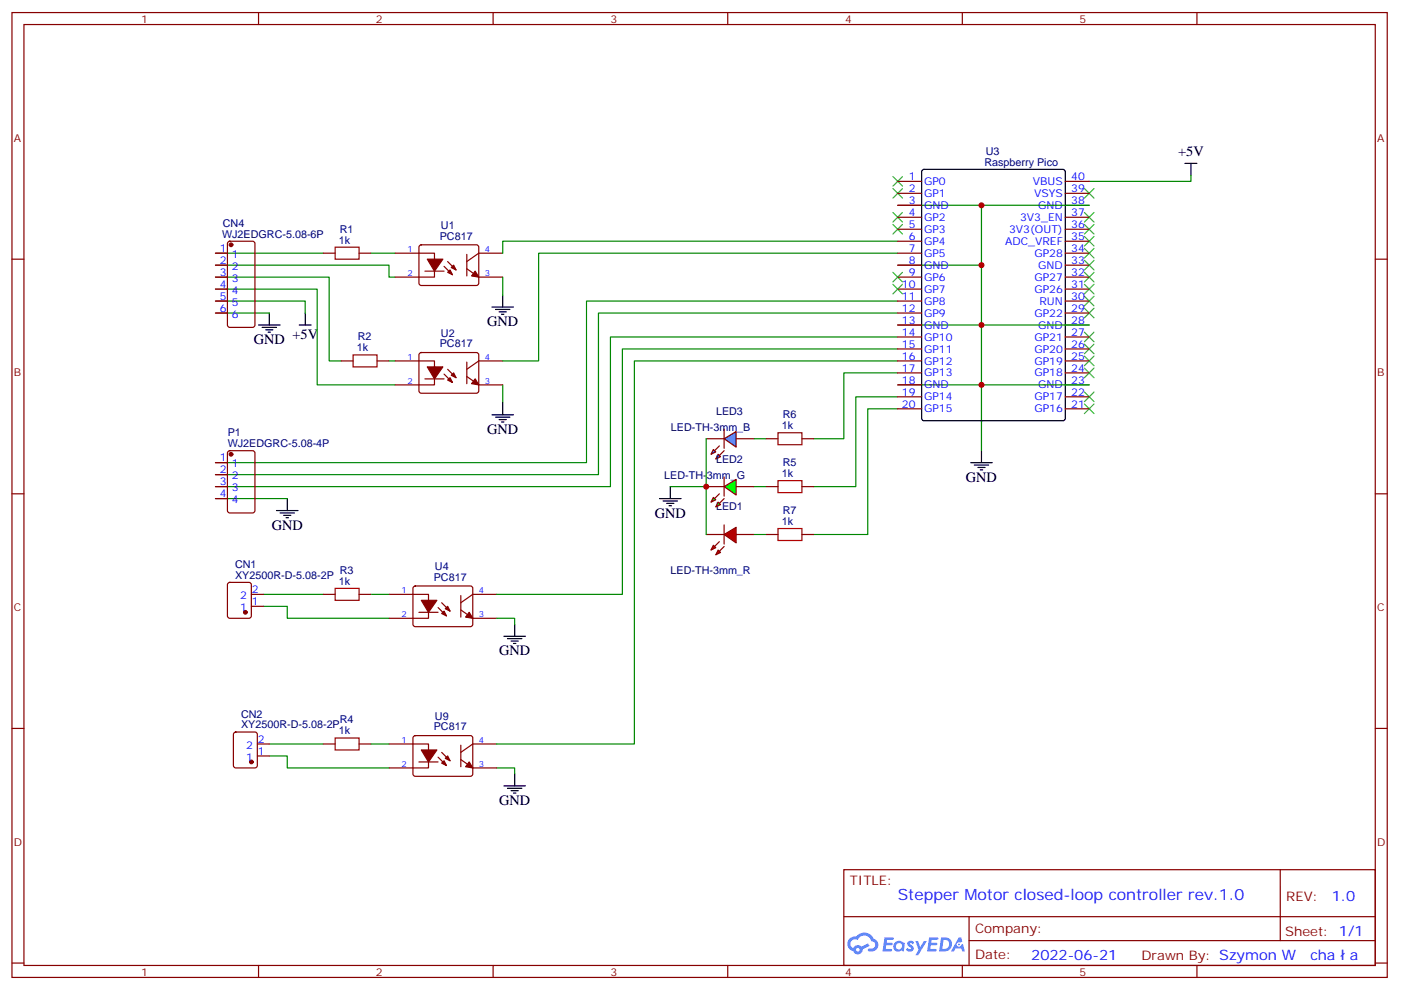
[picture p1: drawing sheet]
<svg xmlns="http://www.w3.org/2000/svg" width="413mm" height="292mm" viewBox="0 0 413 292" stroke-linecap="round" stroke-linejoin="round" font-family="sans-serif">
<g fill="none" stroke="#870000" stroke-width=".35">
<path d="M3.5 3.7h405.4v284.3h-405.4zM7.1 7.2h398.2v277.3h-398.2zM76.2 3.7v3.5M145.3 3.7v3.5M214.5 3.7v3.5M283.6 3.7v3.5M352.8 3.7v3.5M3.5 76.4h3.6M405.3 76.4h3.6M3.5 145.5h3.6M405.3 145.5h3.6M3.5 214.7h3.6"/>
<path d="M405.3 214.7h3.6M248.7 256.3h156.6v28.2h-156.6zM377.3 256.3v20.9M248.7 270.1h156.5M285.6 277.2h119.6M285.6 270.1v14.2M3.5 283.8h3.6M76.2 284.5v3.5M145.3 284.5v3.5M214.5 284.5v3.5M283.6 284.5v3.5M352.8 284.5v3.5"/>
<path d="M405.3 283.8h3.6"/>
</g>
<g fill="#5487ff">
<path d="M267.7 277.5a1.22 1.22 0 0 1 1.7 .2l-.4 .6a.47 .47 0 0 0-.3-.4 .47 .47 0 0 0-.5 .2l.1 .2a1.14 1.14 0 0 1 .8 1.8 1.14 1.14 0 0 1-1.9 0l-.2-.2 .5-.6 .7 .5a.29 .29 0 0 0 .3-.3 .29 .29 0 0 0-.2-.3 1.04 1.04 0 0 1-.6-1.7z"/>
<path d="M260.7 276.2h2.4l.3 .2-.2 .5-1.8 .1-.1 .8h1.5l.3 .4-.3 .4h-1.6l-.2 1.1h1.7l.2 .3-.2 .3-2.6 .1z"/>
<path d="M273.8 276.2h2.4l.3 .2-.1 .5-1.8 .1-.2 .8h1.6l.3 .4-.4 .4-1.6-.1-.1 1.1 1.7 .1 .2 .3-.2 .3-2.6 .1z"/>
<path d="M282.6 276.2h.7l.3 1.3-.6 .3a.69 .69 0 0 0-1 .3 .69 .69 0 0 0 .4 .9 .69 .69 0 0 0 .9-.6l.5-.2 .6 2.2h-.8l-.2-.9h-1.8l-.5 .9h-.8z"/>
<path d="M269.8 277.3h.8l.6 1.8 1.1-1.8h.9l-2.6 4.2h-.8l.9-1.5z"/>
<path d="M277.4 276.2l-.6 4.2h1.3a2.11 2.11 0 0 0 2.5-2.1 2.11 2.11 0 0 0-2.5-2.1zM278.1 277a1.39 1.39 0 0 1 1.7 1.4 1.39 1.39 0 0 1-1.8 1.2h-.3z"/>
<path d="M263.7 277.8a1.54 1.54 0 0 0-.1 2.2 1.54 1.54 0 0 0 2.2 .1l.6 .3 .3-2.3-.2-.3h-.4a1.49 1.49 0 0 0-2.4 0zM264 278.8a.94 .94 0 0 1 1.8 0 .94 .94 0 0 1-1.8 0z"/>
<path d="M250.4 276.6a2.18 2.18 0 0 0 1.1 3.7 1.44 1.44 0 0 0 1.6 .9 1.44 1.44 0 0 0 1.2-1.4l2-1.1-.5-.7-1.9 1a1.47 1.47 0 0 0-2.4 .4 1.39 1.39 0 0 1-.7-1.9 1.39 1.39 0 0 1 2-.5 2.12 2.12 0 0 1 2.2-1.3 2.12 2.12 0 0 1 1.9 1.7 1.14 1.14 0 0 1 1.1 1.4 1.14 1.14 0 0 1-1.7 .7 .43 .43 0 0 0-.5 .4 .43 .43 0 0 0 .4 .5 1.98 1.98 0 0 0 2.5-1.2 1.98 1.98 0 0 0-1.2-2.6 3.1 3.1 0 0 0-5.3-.6l-.9 .1zM252.3 279.9a.55 .55 0 0 1 1.1 0 .55 .55 0 0 1-1.1 0z"/>
<circle cx="282.6" cy="278.3" r=".26"/>
</g>
<g fill="none" stroke="#870000" stroke-width=".35">
<path d="M116.4 74.6h11.7v7.1h-11.7M123.7 72.3l.5-.2 16.5 .1 .4 .6-.1 10.9-.6 .4h-16.5l-.4-.7v-10.6zM125.2 79.9h5.7M130.9 78.5l2.4 2.5M131.9 77.1l2.5 2.5M137.6 79.2l3.5 2.5h7.1M137.6 75v6.3M148.2 74.6h-7.1l-3.5 2.5M116.4 106.4h11.7v7h-11.7M123.7 104.1l.5-.2h16.5l.4 .7-.1 10.9-.6 .4-16.5-.1-.4-.6v-10.6zM125.2 111.7h5.7M130.9 110.2l2.4 2.5"/>
<path d="M131.9 108.8l2.5 2.5M137.6 106.7v6.4M137.6 110.9l3.5 2.5h7.1M148.2 106.4h-7.1l-3.5 2.4M114.7 175.2h11.6v7h-11.6M121.9 172.9l.5-.2h16.5l.4 .7v10.8l-.7 .5-16.5-.1-.4-.6v-10.6zM129.1 179l2.5 2.5M130.2 177.6l2.4 2.5M135.8 179.7l3.5 2.5h7.1M135.8 175.5v6.4M146.4 175.2h-7.1l-3.5 2.4M123.5 180.4h5.6"/>
<path d="M114.7 219.3h11.6v7h-11.6M121.9 217l.5-.2h16.5l.4 .7v10.8l-.7 .5-16.5-.1-.4-.6v-10.6zM135.8 219.6v6.4M146.4 219.3h-7.1l-3.5 2.4M123.5 224.5h5.6M129.1 223.1l2.5 2.5M130.2 221.7l2.4 2.5M135.8 223.8l3.5 2.5h7.1"/>
</g>
<g fill="#870000" stroke="#870000" stroke-width=".35">
<path d="M140.1 79.9l1 1.8-2.1-.4z"/>
<path d="M131.9 80.3l.7-.7 .7 1.4z"/>
<path d="M133 78.8l.7-.7 .7 1.5z"/>
<path d="M125.9 76.4h4.6l-2.4 3.5z"/>
<path d="M140.1 111.7l1 1.7-2.1-.3z"/>
<path d="M131.9 112l.7-.7 .7 1.4z"/>
<path d="M133 110.6l.7-.7 .7 1.4z"/>
<path d="M125.9 108.1h4.6l-2.4 3.6z"/>
<path d="M138.3 180.4l1 1.8-2.1-.3z"/>
<path d="M130.2 180.8l.7-.7 .7 1.4z"/>
<path d="M131.2 179.4l.7-.7 .7 1.4z"/>
<path d="M124.2 176.9h4.6l-2.5 3.5z"/>
<path d="M138.3 224.5l1 1.8-2.1-.3z"/>
<path d="M130.2 224.9l.7-.7 .7 1.4z"/>
<path d="M131.9 222.8l.7 1.4-1.4-.7z"/>
<path d="M124.2 221h4.6l-2.5 3.5z"/>
</g>
<g fill="none" stroke="#000" stroke-width=".35">
<path d="M349.2 48.2h3.6M351 48.2v3.5M76.2 95.8h6.3M77.3 96.5h4.2M78.3 97.2h2.1M79 97.9h.7M79.4 92.3v3.5M88.2 95.8h3.5M90 92.3v3.5M145 90.5h6.3M146 91.2h4.3M147.1 91.9h2.1"/>
<path d="M147.8 92.6h.7M148.2 87v3.5M148.2 118.7v3.5M145 122.2h6.3M146 122.9h4.3M147.1 123.6h2.1M147.8 124.4h.7M286.1 136.3h6.4M287.2 137.1h4.2M288.2 137.8h2.1M288.9 138.5h.7M289.3 132.8v3.5"/>
<path d="M81.5 150.5h6.3M82.5 151.2h4.3M83.6 151.9h2.1M84.3 152.6h.7M84.7 146.9v3.6M148.5 187.5h6.4M149.6 188.2h4.2M150.6 188.9h2.2M151.3 189.6h.7M151.7 184v3.5M148.5 231.6h6.4M149.6 232.3h4.2"/>
<path d="M150.6 233h2.2M151.3 233.7h.7M151.7 228.1v3.5"/>
</g>
<g fill="none" stroke="#008700" stroke-width=".35">
<path d="M351 51.7v1.7h-30M63.5 78.1h51.2v3.6h1.7M63.5 74.6h31.7M109.4 74.6h7M264.6 71.1h-116.4v3.5M264.6 60.5h24.7v72.3M264.6 78.1h24.7M63.5 81.7h33.5v24.7h3.5M63.5 85.2h30v28.2h22.9M63.5 88.7h26.5v3.6M63.5 92.3h15.9M148.2 81.7v5.3"/>
<path d="M264.6 88.7h-91.7v47.6h-109.4M264.6 92.3h-88.2v47.6h-112.9M264.6 99.3h-84.7v44.1h-116.4M264.6 95.8h24.7M114.7 106.4h1.7M148.2 113.4v5.3M264.6 102.8h-81.2v72.4h-37M264.6 106.4h-77.6v112.9h-40.6M264.6 113.4h24.7M63.5 146.9h21.2M77.6 178.7h7.1v3.5h30M77.6 175.2h17.6"/>
<path d="M109.4 175.2h5.3M146.4 182.2h5.3v1.8M79.4 219.3h15.8M109.4 219.3h5.3M79.4 222.8h5.3v3.5h30M146.4 226.3h5.3v1.8"/>
</g>
<g fill="none" stroke="#3c3" stroke-width=".35">
<path d="M263.2 52l2.8 2.9M263.2 55.6l2.8 2.8M266 52l-2.8 2.9M266 55.6l-2.8 2.8M319.6 55.6l2.8 2.8M322.4 55.6l-2.8 2.8M263.2 62.6l2.8 2.8M263.2 66.1l2.8 2.9M266 62.6l-2.8 2.8M266 66.1l-2.8 2.9M319.6 62.6l2.8 2.8M319.6 66.1l2.8 2.9"/>
<path d="M319.6 69.7l2.8 2.8M319.6 73.2l2.8 2.8M322.4 62.6l-2.8 2.8M322.4 66.1l-2.8 2.9M322.4 69.7l-2.8 2.8M322.4 73.2l-2.8 2.8M263.2 80.3l2.8 2.8M263.2 83.8l2.8 2.8M266 80.3l-2.8 2.8M266 83.8l-2.8 2.8M319.6 80.3l2.8 2.8M319.6 83.8l2.8 2.8"/>
<path d="M319.6 87.3l2.8 2.8M319.6 90.8l2.8 2.9M319.6 97.9l2.8 2.8M322.4 80.3l-2.8 2.8M322.4 83.8l-2.8 2.8M322.4 87.3l-2.8 2.8M322.4 90.8l-2.8 2.9M322.4 97.9l-2.8 2.8M319.6 101.4l2.8 2.8M319.6 105l2.8 2.8M319.6 108.5l2.8 2.8M319.6 115.5l2.8 2.9"/>
<path d="M319.6 119.1l2.8 2.8M322.4 101.4l-2.8 2.8M322.4 105l-2.8 2.8M322.4 108.5l-2.8 2.8M322.4 115.5l-2.8 2.9M322.4 119.1l-2.8 2.8"/>
</g>
<g fill="#f00" stroke="#870000" stroke-width=".35">
<path d="M213.4 157.5l3.6-2.1v4.6z"/>
<path d="M213.4 154.7v5.6z"/>
</g>
<g fill="#870000" stroke="#870000" stroke-width=".35">
<path d="M212 162.5l1.4-1.5z"/>
<path d="M212 159.6l-1.4 1.4z"/>
</g>
<g fill="#f00" stroke="#870000" stroke-width=".35">
<path d="M211.7 162.1l.7 .7-1.4 .7z"/>
<path d="M210.3 160.7l.7 .7-1.5 .7z"/>
</g>
<path d="M208.1 129.3h5.3M217 129.3h5.2M208.1 157.5h5.3M217 157.5h5.2" fill="none" stroke="#870000" stroke-width=".35"/>
<g fill="#09f" stroke="#870000" stroke-width=".35">
<path d="M210.3 132.5l.7 .7-1.5 .7z"/>
<path d="M211.7 133.9l.7 .7-1.4 .7z"/>
</g>
<g fill="#870000" stroke="#870000" stroke-width=".35">
<path d="M212 131.4l-1.4 1.4z"/>
<path d="M213.4 132.8l-1.4 1.4z"/>
</g>
<path d="M213.4 126.5v5.6z" fill="#f00" stroke="#870000" stroke-width=".35"/>
<path d="M213.4 129.3l3.6-2.1v4.6z" fill="#09f" stroke="#870000" stroke-width=".35"/>
<path d="M213.4 143.4l3.6-2.1v4.6z" fill="#0f0" stroke="#870000" stroke-width=".35"/>
<path d="M213.4 140.6v5.6z" fill="#f00" stroke="#870000" stroke-width=".35"/>
<g fill="#870000" stroke="#870000" stroke-width=".35">
<path d="M213.4 146.9l-1.4 1.4z"/>
<path d="M212 145.5l-1.4 1.4z"/>
</g>
<g fill="#0f0" stroke="#870000" stroke-width=".35">
<path d="M211.7 148l.7 .7-1.4 .7z"/>
<path d="M210.3 146.6l.7 .7-1.5 .7z"/>
</g>
<g fill="none" stroke="#870000" stroke-width=".35">
<path d="M264.6 53.4h7M264.6 57h7M314 53.4h7M314 57h7M63.5 74.6h3.5M63.5 78.1h3.5M67.3 71.3l.4-.2h6.7l.7 .4v24.3l-.4 .6-7 .1-.6-.5-.1-24.2zM95.2 74.6h3.6M105.8 74.6h3.6M264.6 74.6h7M264.6 60.5h7M264.6 64h7"/>
<path d="M264.6 67.6h7M264.6 71.1h7M264.6 78.1h7M314 74.6h7M314 60.5h7M314 64h7M314 67.6h7M314 71.1h7M314 78.1h7M63.5 81.7h3.5M63.5 85.2h3.5M63.5 88.7h3.5"/>
<path d="M63.5 92.3h3.5M264.6 81.7h7M264.6 85.2h7M264.6 88.7h7M264.6 92.3h7M264.6 95.8h7M264.6 99.3h7M314 81.7h7M314 85.2h7M314 88.7h7M314 92.3h7M314 95.8h7"/>
<path d="M314 99.3h7M100.5 106.4h3.6M111.1 106.4h3.6M264.6 106.4h7M264.6 102.8h7M264.6 109.9h7M264.6 113.4h7M264.6 116.9h7M314 106.4h7M314 102.8h7M314 109.9h7M314 113.4h7"/>
<path d="M314 116.9h7M63.5 136.3h3.5M63.5 139.9h3.5M67.3 133l.4-.2h6.7l.7 .5v17.2l-.4 .6-7 .1-.6-.5-.1-17.2zM225.8 129.3h3.5M236.4 129.3h3.5M264.6 120.5h7M314 120.5h7M63.5 143.4h3.5M63.5 146.9h3.5M208.1 143.4h5.3M217 143.4h5.2"/>
<path d="M225.8 143.4h3.5M225.8 157.5h3.5M236.4 143.4h3.5M236.4 157.5h3.5M67.3 171.8l.4-.2h5.7l.6 .5 .1 9.4-.5 .7h-5.9l-.6-.5-.1-9.4zM74.1 175.2h3.5M74.1 178.7h3.5M95.2 175.2h3.6M105.8 175.2h3.6M69 215.9l.5-.2h5.6l.7 .5v9.4l-.4 .7h-5.9l-.7-.5v-9.4zM75.8 219.3h3.6M95.2 219.3h3.6"/>
<path d="M105.8 219.3h3.6M75.8 222.8h3.6"/>
</g>
<path d="M264.6 74.6h-105.9v31.8h-10.5M289.3 60.5h31.7M289.3 95.8h31.7M264.6 109.9h-15.9v19.4h-8.8M264.6 116.9h-12.4v26.5h-12.3M289.3 113.4h31.7M208.1 129.3v28.2M222.2 129.3h3.6M264.6 120.5h-8.8v37h-15.9M197.6 143.4h10.5M222.2 143.4h3.6M222.2 157.5h3.6" fill="none" stroke="#008700" stroke-width=".35"/>
<path d="M271.9 50.1l.4-.2h41l.6 .4 .1 73-.5 .6-41.2 .1-.6-.5-.1-72.9zM194.4 146.9h6.3M195.4 147.6h4.3M196.5 148.3h2.1M197.2 149h.7M197.6 143.4v3.5" fill="none" stroke="#000" stroke-width=".35"/>
<path d="M319.6 76.7l2.8 2.9M322.4 76.7l-2.8 2.9" fill="none" stroke="#3c3" stroke-width=".35"/>
<path d="M98.8 72.8h7v3.6h-7zM104.1 104.6h7v3.5h-7zM229.3 127.5h7.1v3.6h-7.1zM229.3 141.6h7.1v3.6h-7.1zM229.3 155.8h7.1v3.5h-7.1zM98.8 173.4h7v3.5h-7zM98.8 217.5h7v3.5h-7z" fill="none" stroke="#a10000" stroke-width=".35"/>
<g fill="#870000" stroke="#870000" stroke-width=".35">
<circle cx="68.1" cy="133.9" r=".53"/>
<circle cx="68.1" cy="72.1" r=".53"/>
<circle cx="72.3" cy="180.4" r=".53"/>
<circle cx="74.1" cy="224.5" r=".53"/>
</g>
<g fill="#c00">
<circle cx="289.3" cy="78.1" r=".88"/>
<circle cx="289.3" cy="95.8" r=".88"/>
<circle cx="289.3" cy="113.4" r=".88"/>
<circle cx="208.1" cy="143.4" r=".88"/>
<circle cx="289.3" cy="60.5" r=".88"/>
</g>
<text font-size="4.6" fill="#00f" x="264.6" y="265.1">Stepper Motor closed-loop controller rev.1.0</text>
<g font-size="4.2">
<text x="347.2" y="46">+5V</text>
<text x="74.8" y="101.4">GND</text>
<text x="86.2" y="99.8">+5V</text>
<text x="143.6" y="96.1">GND</text>
<text x="143.6" y="127.9">GND</text>
<text x="284.7" y="142">GND</text>
<text x="193" y="152.6">GND</text>
<text x="80.1" y="156.1">GND</text>
<text x="147.1" y="193.1">GND</text>
<text x="147.1" y="237.2">GND</text>
</g>
<g font-size="4.2" fill="#00f">
<text x="392.5" y="265.6">1.0</text>
<text x="304" y="282.9">2022-06-21</text>
<text x="386.2" y="282.8">cha</text>
<text x="397.9" y="282.8">a</text>
</g>
<g font-size="3.9" fill="#800">
<text x="250.5" y="260.9">TITLE:</text>
<text x="379.1" y="265.6">REV:</text>
<text x="287.4" y="275.1">Company:</text>
<text x="378.7" y="275.7">Sheet: 1/1</text>
<text x="287.4" y="282.8">Date:</text>
<text x="336.4" y="282.8">Drawn By: Szymon W</text>
</g>
<g font-size="3.2" fill="#800">
<text x="41.6" y="6.7">1</text>
<text x="110.8" y="6.7">2</text>
<text x="179.9" y="6.7">3</text>
<text x="249.1" y="6.7">4</text>
<text x="318.2" y="6.7">5</text>
<text x="4.1" y="41.8">A</text>
<text x="405.9" y="41.8">A</text>
<text x="4.1" y="110.9">B</text>
<text x="405.9" y="110.9">B</text>
<text x="4.1" y="180.1">C</text>
<text x="405.9" y="180.1">C</text>
<text x="4.1" y="249.2">D</text>
<text x="405.9" y="249.2">D</text>
<text x="41.6" y="287.5">1</text>
<text x="110.8" y="287.5">2</text>
<text x="179.9" y="287.5">3</text>
<text x="249.1" y="287.5">4</text>
<text x="318.2" y="287.5">5</text>
</g>
<g font-size="3.2" fill="#000080">
<text x="290.5" y="45.7">U3</text>
<text x="290.2" y="48.9">Raspberry Pico</text>
<text x="65.4" y="70">WJ2EDGRC-5.08-6P</text>
<text x="65.7" y="66.8">CN4</text>
<text x="99.9" y="71.8">1k</text>
<text x="100.2" y="68.6">R1</text>
<text x="129.6" y="70.6">PC817</text>
<text x="130" y="67.4">U1</text>
<text x="105.5" y="100.3">R2</text>
<text x="130" y="99.2">U2</text>
<text x="105.2" y="103.5">1k</text>
<text x="129.6" y="102.4">PC817</text>
<text x="211" y="122.2">LED3</text>
<text x="230.7" y="123.2">R6</text>
<text x="67.1" y="131.8">WJ2EDGRC-5.08-4P</text>
<text x="67.1" y="128.5">P1</text>
<text x="197.7" y="126.9">LED-TH-3mm_B</text>
<text x="230.4" y="126.5">1k</text>
<text x="211" y="136.3">LED2</text>
<text x="230.7" y="137.4">R5</text>
<text x="195.8" y="141">LED-TH-3mm_G</text>
<text x="230.4" y="140.6">1k</text>
<text x="211" y="150.4">LED1</text>
<text x="230.4" y="154.7">1k</text>
<text x="230.7" y="151.5">R7</text>
<text x="69.3" y="167.4">CN1</text>
<text x="128.2" y="168">U4</text>
<text x="69.3" y="170.6">XY2500R-D-5.08-2P</text>
<text x="99.9" y="172.3">1k</text>
<text x="100.2" y="169.1">R3</text>
<text x="127.9" y="171.2">PC817</text>
<text x="197.6" y="169.2">LED-TH-3mm_R</text>
<text x="71" y="214.7">XY2500R-D-5.08-2P</text>
<text x="71" y="211.5">CN2</text>
<text x="100.2" y="213.2">R4</text>
<text x="127.9" y="215.3">PC817</text>
<text x="128.2" y="212.1">U9</text>
<text x="99.9" y="216.4">1k</text>
</g>
<g font-size="3.2" fill="#00f">
<text x="267.9" y="53.1">1</text>
<text x="315.7" y="53.1">40</text>
<text x="267.9" y="56.6">2</text>
<text x="272.3" y="54.5">GP0</text>
<text x="272.3" y="58">GP1</text>
<text x="304.4" y="54.5">VBUS</text>
<text x="304.8" y="58">VSYS</text>
<text x="315.7" y="56.6">39</text>
<text x="267.9" y="60.1">3</text>
<text x="267.9" y="63.7">4</text>
<text x="272.3" y="61.6">GND</text>
<text x="272.3" y="65.1">GP2</text>
<text x="300.7" y="65.1">3V3_EN</text>
<text x="306" y="61.6">GND</text>
<text x="315.7" y="63.7">37</text>
<text x="315.7" y="60.1">38</text>
<text x="267.9" y="67.2">5</text>
<text x="267.9" y="70.7">6</text>
<text x="272.3" y="68.6">GP3</text>
<text x="297.4" y="68.6">3V3(OUT)</text>
<text x="315.7" y="70.7">35</text>
<text x="315.7" y="67.2">36</text>
<text x="64.8" y="74.3">1</text>
<text x="64.8" y="77.8">2</text>
<text x="68.3" y="76">1</text>
<text x="267.9" y="74.3">7</text>
<text x="267.9" y="77.8">8</text>
<text x="272.3" y="72.1">GP4</text>
<text x="272.3" y="75.7">GP5</text>
<text x="296.2" y="72.1">ADC_VREF</text>
<text x="304.9" y="75.7">GP28</text>
<text x="315.7" y="77.8">33</text>
<text x="315.7" y="74.3">34</text>
<text x="64.8" y="81.3">3</text>
<text x="68.3" y="79.6">2</text>
<text x="68.3" y="83.1">3</text>
<text x="267.9" y="81.3">9</text>
<text x="272.3" y="79.2">GND</text>
<text x="272.3" y="82.7">GP6</text>
<text x="304.9" y="82.7">GP27</text>
<text x="306" y="79.2">GND</text>
<text x="315.7" y="81.3">32</text>
<text x="64.8" y="84.8">4</text>
<text x="64.8" y="88.4">5</text>
<text x="68.3" y="86.6">4</text>
<text x="265.8" y="84.8">10</text>
<text x="265.8" y="88.4">11</text>
<text x="272.3" y="86.3">GP7</text>
<text x="272.3" y="89.8">GP8</text>
<text x="304.9" y="86.3">GP26</text>
<text x="306.4" y="89.8">RUN</text>
<text x="315.7" y="88.4">30</text>
<text x="315.7" y="84.8">31</text>
<text x="64.8" y="91.9">6</text>
<text x="68.3" y="90.1">5</text>
<text x="68.3" y="93.7">6</text>
<text x="265.8" y="91.9">12</text>
<text x="265.8" y="95.4">13</text>
<text x="272.3" y="93.3">GP9</text>
<text x="304.9" y="93.3">GP22</text>
<text x="315.7" y="95.4">28</text>
<text x="315.7" y="91.9">29</text>
<text x="265.8" y="99">14</text>
<text x="272.3" y="96.8">GND</text>
<text x="272.3" y="100.4">GP10</text>
<text x="304.9" y="100.4">GP21</text>
<text x="306" y="96.8">GND</text>
<text x="315.7" y="99">27</text>
<text x="265.8" y="102.5">15</text>
<text x="265.8" y="106">16</text>
<text x="272.3" y="103.9">GP11</text>
<text x="272.3" y="107.4">GP12</text>
<text x="304.9" y="107.4">GP19</text>
<text x="304.9" y="103.9">GP20</text>
<text x="315.7" y="106">25</text>
<text x="315.7" y="102.5">26</text>
<text x="265.8" y="109.5">17</text>
<text x="265.8" y="113.1">18</text>
<text x="272.3" y="110.9">GP13</text>
<text x="304.9" y="110.9">GP18</text>
<text x="315.7" y="113.1">23</text>
<text x="315.7" y="109.5">24</text>
<text x="265.8" y="116.6">19</text>
<text x="272.3" y="114.5">GND</text>
<text x="272.3" y="118">GP14</text>
<text x="304.9" y="118">GP17</text>
<text x="306" y="114.5">GND</text>
<text x="315.7" y="116.6">22</text>
<text x="265.8" y="120.1">20</text>
<text x="272.3" y="121.5">GP15</text>
<text x="304.9" y="121.5">GP16</text>
<text x="315.7" y="120.1">21</text>
<text x="64.8" y="136">1</text>
<text x="68.3" y="137.8">1</text>
<text x="64.8" y="139.5">2</text>
<text x="64.8" y="143.1">3</text>
<text x="68.3" y="141.3">2</text>
<text x="64.8" y="146.6">4</text>
<text x="68.3" y="144.8">3</text>
<text x="68.3" y="148.3">4</text>
<text x="70.8" y="176.6">2</text>
<text x="74.3" y="178.3">1</text>
<text x="74.3" y="174.8">2</text>
<text x="70.8" y="180.1">1</text>
<text x="72.5" y="220.7">2</text>
<text x="76" y="218.9">2</text>
<text x="72.5" y="224.2">1</text>
<text x="76" y="222.4">1</text>
</g>
<g font-size="2.5" fill="#00f">
<text x="120.1" y="74.3">1</text>
<text x="142.9" y="74.3">4</text>
<text x="120.1" y="81.3">2</text>
<text x="142.9" y="81.3">3</text>
<text x="120.1" y="106">1</text>
<text x="142.9" y="106">4</text>
<text x="120.1" y="113.1">2</text>
<text x="142.9" y="113.1">3</text>
<text x="118.4" y="174.8">1</text>
<text x="141.1" y="174.8">4</text>
<text x="118.4" y="181.9">2</text>
<text x="141.1" y="181.9">3</text>
<text x="118.4" y="218.9">1</text>
<text x="141.1" y="218.9">4</text>
<text x="118.4" y="226">2</text>
<text x="141.1" y="226">3</text>
</g>
</svg>
